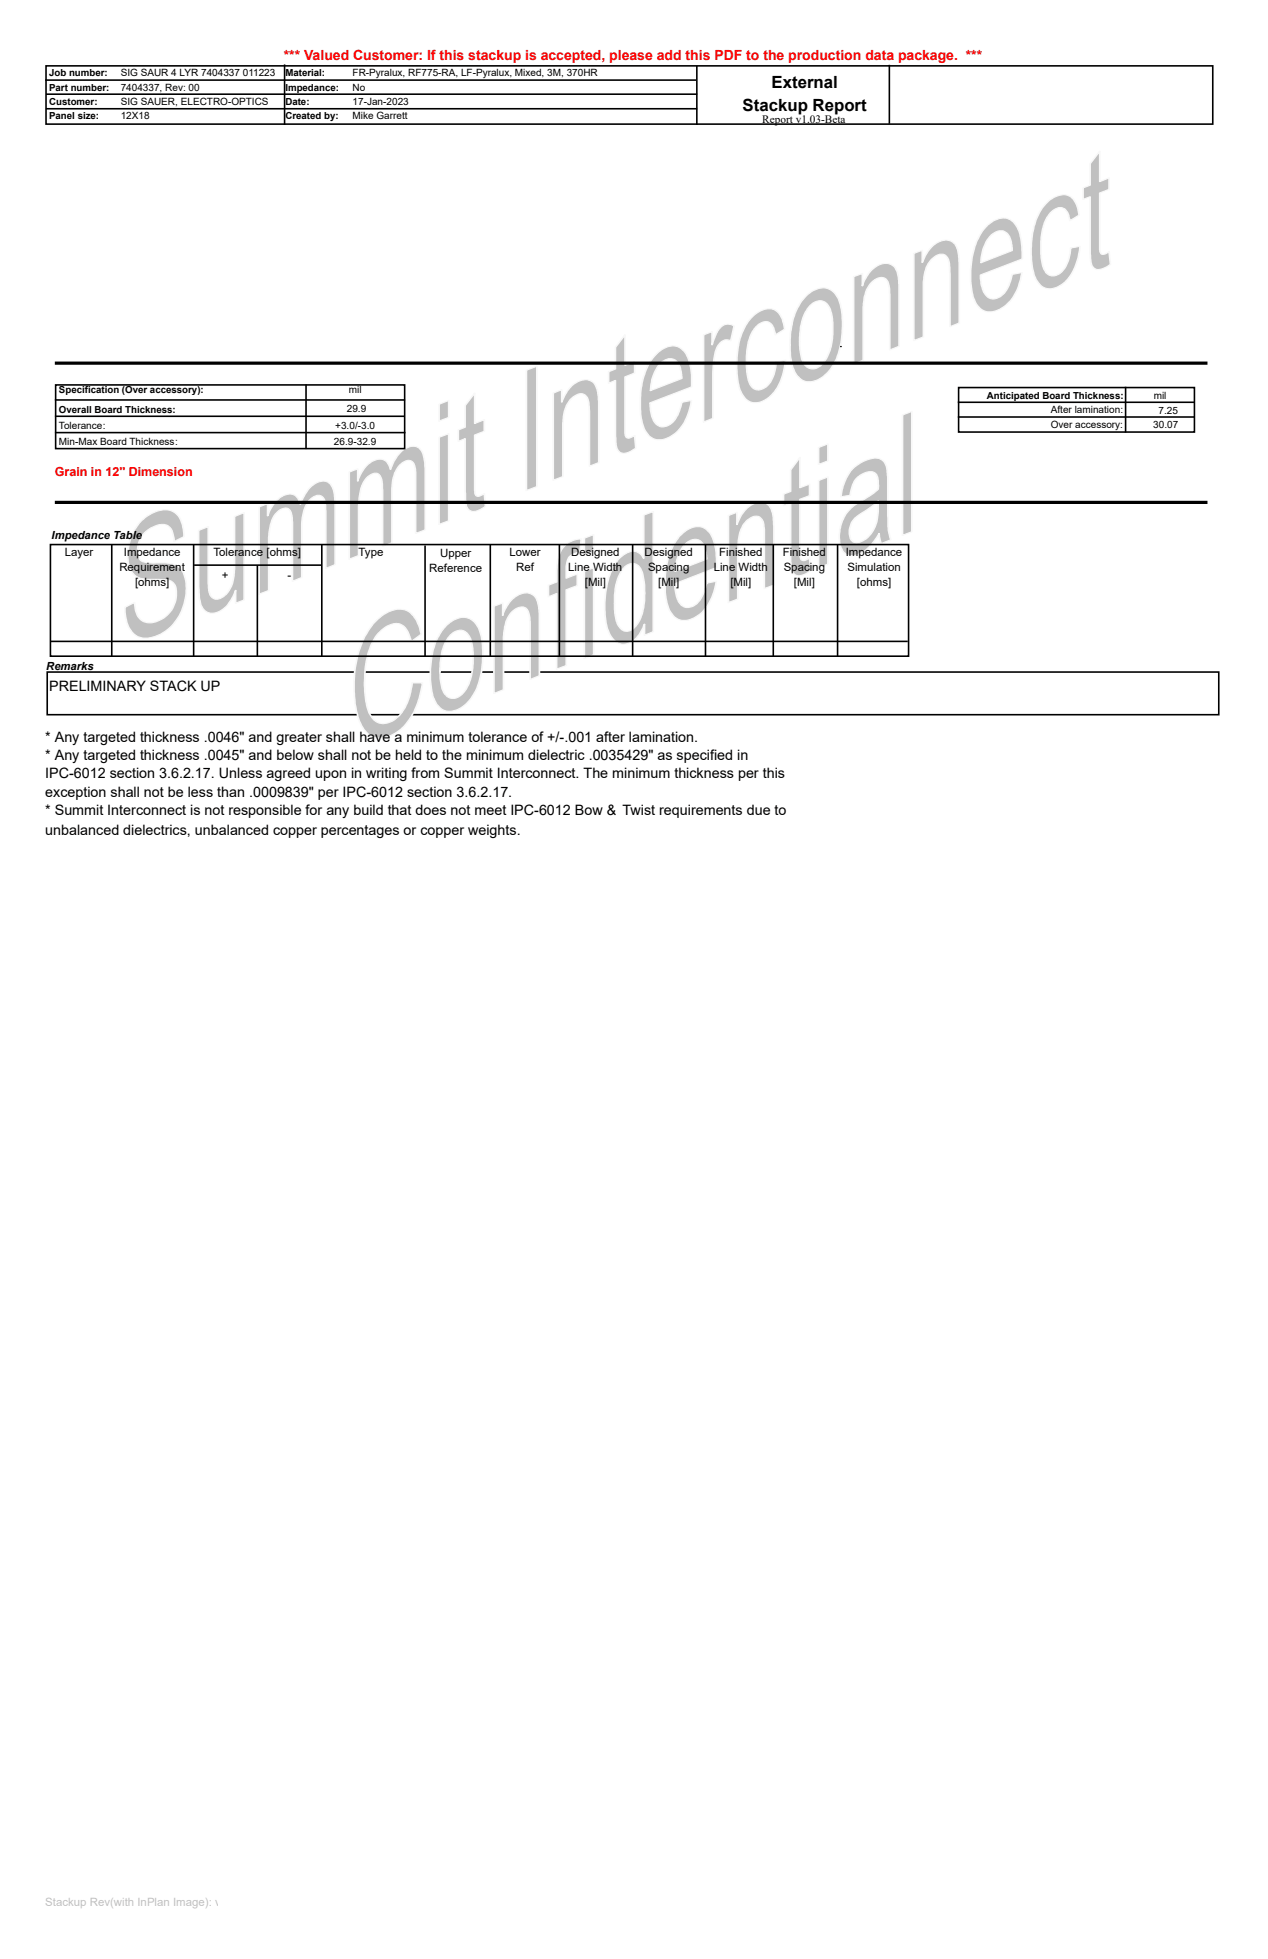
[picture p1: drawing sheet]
<svg xmlns="http://www.w3.org/2000/svg" width="279mm" height="432mm" viewBox="0 0 279 432" stroke-linecap="round" stroke-linejoin="round" font-family="sans-serif">
<path d="M10 17.7h143.4M10.1 14.5h257.1v12.9h-257.1zM62.7 14.2v13.4M153.5 14.6v13M196 14.3v13M10.1 24h143.5M10.1 20.8h143.5M10.4 148.1h258.2v9.4h-258.2z" fill="none" stroke="#000" stroke-width=".35"/>
<g fill="#c0c0c0">
<path d="M31.1 114.8a7.9 7.9 0 0 1 6-2.4 4.1 4.1 0 0 1 3.2 3.7l.2 2.2-2.1 1.1a3.9 3.9 0 0 0-1.7-3.6 5.5 5.5 0 0 0-6.3 4.7 2.84 2.84 0 0 0 1.1 3.3l2.2 .3h1.9a4.6 4.6 0 0 1 4.9 2.3 11.6 11.6 0 0 1-5 13.3 5.5 5.5 0 0 1-5.8 .2 7.2 7.2 0 0 1-2.2-6l2.1-1.1a4.9 4.9 0 0 0 1.7 4 4.3 4.3 0 0 0 4.8-.6 6.2 6.2 0 0 0 2.3-7.5l-.2-.2a2.96 2.96 0 0 0-2.7-.8h-1.1a7.9 7.9 0 0 1-4.6-.8 5.4 5.4 0 0 1-1.7-4.4 11 11 0 0 1 3-7.7z" fill-rule="evenodd"/>
<path d="M43.8 116.9l2.1-.8v11.4a7.9 7.9 0 0 0 .7 4 1.92 1.92 0 0 0 2.8-.2 6.8 6.8 0 0 0 2.2-5.5l.1-12 2.1-.8v19.2l-1.9 .8v-2.9a7.1 7.1 0 0 1-4.3 4.9 2.7 2.7 0 0 1-3.5-2.5l-.3-3z" fill-rule="evenodd"/>
<path d="M57.1 111.8l1.9-.8v2.7a6.9 6.9 0 0 1 4.3-4.7 2.36 2.36 0 0 1 2.9 2.2 7.4 7.4 0 0 1 3.8-4.9 2.38 2.38 0 0 1 3.5 1.9l.3 2.3v14l-2 .8v-12.6l-.1-1.6a1.63 1.63 0 0 0-.9-1.7 1.63 1.63 0 0 0-1.9 .2 6.5 6.5 0 0 0-2.3 5.2l-.1 12.5-2.1 .8v-12.5a4.8 4.8 0 0 0-.7-3.3 1.91 1.91 0 0 0-2.7 .7 9.6 9.6 0 0 0-1.8 6.7v10.5l-2.1 .8z" fill-rule="evenodd"/>
<path d="M77 104l1.8-.7v2.7a6.4 6.4 0 0 1 4.6-4.8 2.22 2.22 0 0 1 2.5 1.9l.1 .4a7 7 0 0 1 4.5-5.1 2.3 2.3 0 0 1 2.8 2.1l.4 2.7v13.6l-2.1 .8-.1-13.8a1.91 1.91 0 0 0-1.5-2.3 4.1 4.1 0 0 0-3.1 3.3l-.4 1-.1 2v11.8l-2.1 .8v-12.4a5.7 5.7 0 0 0-.7-3.4 1.74 1.74 0 0 0-2.5 .4 8.4 8.4 0 0 0-2 6.1l-.1 11.4-2 .7z" fill-rule="evenodd"/>
<path d="M96.8 89.1l2.1-.8v3.7l-2.1 .8zM96.8 96.4l2.1-.8v19.2l-2.1 .8z" fill-rule="evenodd"/>
<path d="M104.6 86.6v6.7l2.1-.8v2.6l-2.1 .8 .1 12.5a.85 .85 0 0 0 .4 1 .85 .85 0 0 0 1.1-.3l.5-.3 .3 2.8a3.7 3.7 0 0 1-3.3 1 2.59 2.59 0 0 1-1.2-2.5v-13.4l-1.5 .6v-2.5l1.5-.6v-4.8z" fill-rule="evenodd"/>
<path d="M116 81.6l2.3-.9v26.6l-2.3 .8z" fill-rule="evenodd"/>
<path d="M121.9 86.6l1.9-.7v2.7a6.8 6.8 0 0 1 4.6-4.8 2.65 2.65 0 0 1 3.3 2.5l.2 2v13.7l-2 .8v-12.2l-.1-1.3a2.11 2.11 0 0 0-1.9-2.5 5.3 5.3 0 0 0-3.7 4.7l-.2 1.8v11.7l-2.1 .8z" fill-rule="evenodd"/>
<path d="M137.7 73.8v6.7l2.1-.8v2.5l-2.1 .9v12.5a.89 .89 0 0 0 .5 .9 .89 .89 0 0 0 1.1-.2l.5-.3 .3 2.8a3.7 3.7 0 0 1-3.5 .9 3.6 3.6 0 0 1-.9-3.2l-.1-12.6-1.5 .6v-2.6l1.5-.5v-4.8z" fill-rule="evenodd"/>
<path d="M145.1 77.6a4.1 4.1 0 0 1 5.1-.7 6.9 6.9 0 0 1 2.1 4.7l.1 3.7-9.2 3.5a7.5 7.5 0 0 0 1.3 4.6 2.35 2.35 0 0 0 3.6-.2l.4-.4a10 10 0 0 0 1.7-4.1l2.2-.4a10.2 10.2 0 0 1-4.5 7.8 3.7 3.7 0 0 1-5.4-.7 11.8 11.8 0 0 1-1.4-7 15.5 15.5 0 0 1 3.2-10zM145.5 80.1a9.2 9.2 0 0 0-2.2 6l6.9-2.7a5.1 5.1 0 0 0-1.3-4 2.52 2.52 0 0 0-3.4 .7z" fill-rule="evenodd"/>
<path d="M155 73.8l1.9-.7v2.9l.2-.6a6.7 6.7 0 0 1 2.3-3.7 2.3 2.3 0 0 1 2.4 .2l-.8 3.2a2.05 2.05 0 0 0-2.7 1 12.5 12.5 0 0 0-1.2 6.1v10l-2.1 .8z" fill-rule="evenodd"/>
<path d="M166 69.6a4.4 4.4 0 0 1 4.8-1.2 5.4 5.4 0 0 1 2.1 4.2l-2.1 1.2a3.5 3.5 0 0 0-1.6-2.9 3.6 3.6 0 0 0-3.6 2.6 17.2 17.2 0 0 0-.3 11.3 2.03 2.03 0 0 0 3.2 .7 7.1 7.1 0 0 0 2.5-5.7l2.1-.4a12 12 0 0 1-3.1 7.7 4.3 4.3 0 0 1-5.1 1.3 6.2 6.2 0 0 1-2.4-5 18.5 18.5 0 0 1 2.2-12.4z" fill-rule="evenodd"/>
<path d="M177.8 65a4.3 4.3 0 0 1 5.7-.7 7 7 0 0 1 2 4.8 18.9 18.9 0 0 1-1.9 11.4 6.5 6.5 0 0 1-6 3.6 4.5 4.5 0 0 1-3.1-3.9 18.8 18.8 0 0 1 1.8-13.4zM178.6 67.3a10 10 0 0 0-2.3 6.6 10.9 10.9 0 0 0 1.1 6.6 2.41 2.41 0 0 0 3.7-.2 10.8 10.8 0 0 0 2.4-7.9 7.7 7.7 0 0 0-1.3-5.5 2.4 2.4 0 0 0-3.6 .4z" fill-rule="evenodd"/>
<path d="M188.1 61l1.9-.7v2.7a6.6 6.6 0 0 1 4.6-4.9 2.78 2.78 0 0 1 3.3 2.9l.2 1.7v13.6l-2 .8v-12.2l-.2-1.9a1.8 1.8 0 0 0-1.1-1.8 1.8 1.8 0 0 0-2 .5 7.8 7.8 0 0 0-2.6 6.4v11.3l-2.1 .8z" fill-rule="evenodd"/>
<path d="M201.4 55.9l1.8-.7v2.7a6.8 6.8 0 0 1 4.7-4.9 2.7 2.7 0 0 1 3.2 2.7l.3 2.2v13.3l-2.1 .8-.1-13.5a2.07 2.07 0 0 0-1.7-2.5 4.9 4.9 0 0 0-3.8 4.4l-.2 1.8v12.1l-2.1 .8z" fill-rule="evenodd"/>
<path d="M217.6 49.6a4.6 4.6 0 0 1 4.7-1.3 5.6 5.6 0 0 1 2.7 4.6l.3 4.2-9.3 3.5a6.4 6.4 0 0 0 1.6 4.8 2.35 2.35 0 0 0 3.2-.4 7.9 7.9 0 0 0 2.2-4.5l2.2-.4a11.4 11.4 0 0 1-3.5 7.2 4.8 4.8 0 0 1-4.8 1.2 5.3 5.3 0 0 1-2.8-4.5 18.5 18.5 0 0 1 2.5-13.3zM218.5 51.7a8.3 8.3 0 0 0-2.3 6.2l6.8-2.7a4.8 4.8 0 0 0-1.5-4l-.8-.3a2.89 2.89 0 0 0-2.2 .8z" fill-rule="evenodd"/>
<path d="M231.1 44.2a4 4 0 0 1 5-.7 6 6 0 0 1 1.7 3.9l-2.1 1.3a3.9 3.9 0 0 0-1.2-2.7 2.73 2.73 0 0 0-3.3 1.2 12.5 12.5 0 0 0-1.8 7.8 7.4 7.4 0 0 0 1.3 5.3 2.29 2.29 0 0 0 3.5-.6 8.3 8.3 0 0 0 1.7-5l2.1-.4a11.7 11.7 0 0 1-3.3 7.9 4.2 4.2 0 0 1-5.3 .8 8 8 0 0 1-2.1-5.8 18.6 18.6 0 0 1 2.3-11.3z" fill-rule="evenodd"/>
<path d="M242.3 33.3v6.7l2.1-.8v2.5l-2.1 .8v12.3a.98 .98 0 0 0 .8 1.3l1.3-.6 .3 2.8a4 4 0 0 1-3.3 1 2.8 2.8 0 0 1-1.1-2.8l-.1-13.1-1.6 .6v-2.6l1.6-.6v-4.7z" fill-rule="evenodd"/>
<path d="M83.2 136.5a6.4 6.4 0 0 1 6.5-1.9 7.2 7.2 0 0 1 3.1 5.2l-2.2 1.6a4.9 4.9 0 0 0-2.5-3.9 4.4 4.4 0 0 0-4.4 1.7 12 12 0 0 0-3.1 7.1 21.6 21.6 0 0 0 .9 11.1 3.4 3.4 0 0 0 5.2 1.4 10 10 0 0 0 3.9-7l.2-1.3h2.3a15.8 15.8 0 0 1-5 10.4 6.3 6.3 0 0 1-6 1.5 6.5 6.5 0 0 1-3.3-4.9 26.5 26.5 0 0 1 1.5-17.1l.5-.7a10.1 10.1 0 0 1 2.4-3.2z" fill-rule="evenodd"/>
<path d="M98.6 137.7a4.5 4.5 0 0 1 5.3-1.1 6.3 6.3 0 0 1 2.4 5.2 18.7 18.7 0 0 1-1.9 11.3 6.3 6.3 0 0 1-6.1 3.6 5 5 0 0 1-3.2-4.3 21.4 21.4 0 0 1 1.3-11.9l.9-1.4zM99.3 139.9a11.6 11.6 0 0 0-2.4 8 9 9 0 0 0 1.3 5.3 2.34 2.34 0 0 0 3.7-.3 10.8 10.8 0 0 0 2.3-7.9 7.7 7.7 0 0 0-1.3-5.4 2.4 2.4 0 0 0-3.6 .3z" fill-rule="evenodd"/>
<path d="M108.8 133.6l2-.7v2.8a6.6 6.6 0 0 1 4.6-5 2.78 2.78 0 0 1 3.3 2.9l.2 1.5v13.8l-2.1 .9v-12.7l-.2-1.5a1.8 1.8 0 0 0-1.1-1.7 1.8 1.8 0 0 0-2 .4 7.8 7.8 0 0 0-2.5 6.4v11.3l-2.2 .9z" fill-rule="evenodd"/>
<path d="M124.8 119.9l.2-.1a6.1 6.1 0 0 1 3.1-1l-.3 2.9a2.89 2.89 0 0 0-3 3.2v2.6l2.4-1v2.6l-2.4 .9v16.7l-2.1 .8v-16.7l-1.8 .7v-2.5l1.8-.7v-2.6a7.3 7.3 0 0 1 2.1-5.8z" fill-rule="evenodd"/>
<path d="M128.8 118.6l2-.8v3.8l-2 .8zM128.8 126l2-.9v19.2l-2 .9z" fill-rule="evenodd"/>
<path d="M141.8 113.5l2.1-.7v26.4l-1.9 .8v-2.4a6.9 6.9 0 0 1-3.4 4.1 3.3 3.3 0 0 1-4.3-2 18.5 18.5 0 0 1-.3-11.7 8.6 8.6 0 0 1 4.7-6.4 2.51 2.51 0 0 1 3.1 1.5zM137.8 124.8a9.7 9.7 0 0 0-2.4 6.8 11.7 11.7 0 0 0 1 6.5 2.08 2.08 0 0 0 3.6 0 10.6 10.6 0 0 0 2-6.9 10 10 0 0 0-1.3-6.5 2.13 2.13 0 0 0-2.9 .1z" fill-rule="evenodd"/>
<path d="M149.7 118.2a5 5 0 0 1 5.3-1.9l.3 .2a6.5 6.5 0 0 1 2.5 5l.1 3.6-9.2 3.6a6.2 6.2 0 0 0 1.7 4.9 2.71 2.71 0 0 0 3.6-1l1.2-2.1 .5-2 2.1-.4a10.3 10.3 0 0 1-4 7.5 4.2 4.2 0 0 1-5.2 .4 9.5 9.5 0 0 1-2-7.2 15.8 15.8 0 0 1 3.1-10.6zM151 119.9a9.2 9.2 0 0 0-2.2 6l6.9-2.7a4.8 4.8 0 0 0-1.8-4.2l-.5-.1a3.1 3.1 0 0 0-2.4 1z" fill-rule="evenodd"/>
<path d="M160.5 113.6l1.9-.7v2.7a6.8 6.8 0 0 1 4.6-4.8 2.7 2.7 0 0 1 3.3 2.7l.2 2.4v13.1l-2.1 .7v-13.4a2.15 2.15 0 0 0-1.8-2.5 5 5 0 0 0-3.8 4.7l-.2 2.6v10.9l-2.1 .8z" fill-rule="evenodd"/>
<path d="M176.3 100.8v6.7l2.1-.8v2.6l-2.1 .7v12.3a.93 .93 0 0 0 .4 1.2 .93 .93 0 0 0 1.2-.2l.5-.3 .3 2.7a3.7 3.7 0 0 1-3.5 1 3.9 3.9 0 0 1-1-3.2v-12.6l-1.5 .6v-2.6l1.5-.6v-4.7z" fill-rule="evenodd"/>
<path d="M180.4 98.6l2-.8v3.8l-2 .8zM180.4 105.9l2-.8v19.2l-2 .9z" fill-rule="evenodd"/>
<path d="M187.8 103.4a7.5 7.5 0 0 1 5.9-2.3 3.4 3.4 0 0 1 1.9 3.4v8.3a17.7 17.7 0 0 0 .7 6.2l-2.2 .8-.4-2.2a9.4 9.4 0 0 1-5.2 4.8 2.58 2.58 0 0 1-3.3-2.1 8.7 8.7 0 0 1 5.2-10.2l2.1-1.3 1-1 .1-.8a4.2 4.2 0 0 0-.7-2.7 2.75 2.75 0 0 0-3.3 .4 5.1 5.1 0 0 0-2.2 3.9l-.1 .6-2 .3 .1-.8a11.2 11.2 0 0 1 2.4-5.3zM188.4 114.2a4.2 4.2 0 0 0-.7 5 2.09 2.09 0 0 0 2.8-.2 7.6 7.6 0 0 0 3-6.8v-1.8l-1 .9z" fill-rule="evenodd"/>
<path d="M198.9 91.5l2-.8v26.5l-2 .8z" fill-rule="evenodd"/>
</g>
<g fill="none" stroke="#f8f8f8" stroke-width=".31">
<path d="M242.3 33.3v6.7l2.1-.8v2.5l-2.1 .8v12.3a.98 .98 0 0 0 .8 1.3l1.3-.6 .3 2.8a4 4 0 0 1-3.3 1 2.8 2.8 0 0 1-1.1-2.8l-.1-13.1-1.6 .6v-2.6l1.6-.6v-4.7zM201.4 55.9l1.8-.7v2.7a6.8 6.8 0 0 1 4.7-4.9 2.7 2.7 0 0 1 3.2 2.7l.3 2.2v13.3l-2.1 .8-.1-13.5a2.07 2.07 0 0 0-1.7-2.5 4.9 4.9 0 0 0-3.8 4.4l-.2 1.8v12.1l-2.1 .8zM217.6 49.6a4.6 4.6 0 0 1 4.7-1.3 5.6 5.6 0 0 1 2.7 4.6l.3 4.2-9.3 3.5a6.4 6.4 0 0 0 1.6 4.8 2.35 2.35 0 0 0 3.2-.4 7.9 7.9 0 0 0 2.2-4.5l2.2-.4a11.4 11.4 0 0 1-3.5 7.2 4.8 4.8 0 0 1-4.8 1.2 5.3 5.3 0 0 1-2.8-4.5 18.5 18.5 0 0 1 2.5-13.3zM218.5 51.7a2.35 2.35 0 0 1 3.6 0 6 6 0 0 1 .9 3.5l-6.8 2.7a8.5 8.5 0 0 1 2.3-6.2zM231.1 44.2a4 4 0 0 1 5-.7 6 6 0 0 1 1.7 3.9l-2.1 1.3a3.9 3.9 0 0 0-1.2-2.7 2.73 2.73 0 0 0-3.3 1.2 12.5 12.5 0 0 0-1.8 7.8 7.4 7.4 0 0 0 1.3 5.3 2.29 2.29 0 0 0 3.5-.6 8.3 8.3 0 0 0 1.7-5l2.1-.4a11.7 11.7 0 0 1-3.3 7.9 4.2 4.2 0 0 1-5.3 .8 8 8 0 0 1-2.1-5.8 18.6 18.6 0 0 1 2.3-11.3zM137.7 73.8v6.7l2.1-.8v2.5l-2.1 .9v12.5a.89 .89 0 0 0 .5 .9 .89 .89 0 0 0 1.1-.2l.5-.3 .3 2.8a3.7 3.7 0 0 1-3.5 .9 3.6 3.6 0 0 1-.9-3.2l-.1-12.6-1.5 .6v-2.6l1.5-.5v-4.8zM145.1 77.6a4.1 4.1 0 0 1 5.1-.7 6.9 6.9 0 0 1 2.1 4.7l.1 3.7-9.2 3.5a7.5 7.5 0 0 0 1.3 4.6 2.35 2.35 0 0 0 3.6-.2l.4-.4a10 10 0 0 0 1.7-4.1l2.2-.4a10.2 10.2 0 0 1-4.5 7.8 3.7 3.7 0 0 1-5.4-.7 11.8 11.8 0 0 1-1.4-7 15.5 15.5 0 0 1 3.2-10zM155 73.8l1.9-.7v2.9l.2-.6a6.7 6.7 0 0 1 2.3-3.7 2.3 2.3 0 0 1 2.4 .2l-.8 3.2a2.05 2.05 0 0 0-2.7 1 12.5 12.5 0 0 0-1.2 6.1v10l-2.1 .8zM166 69.6a4.4 4.4 0 0 1 4.8-1.2 5.4 5.4 0 0 1 2.1 4.2l-2.1 1.2a3.5 3.5 0 0 0-1.6-2.9 3.6 3.6 0 0 0-3.6 2.6 17.2 17.2 0 0 0-.3 11.3 2.03 2.03 0 0 0 3.2 .7 7.1 7.1 0 0 0 2.5-5.7l2.1-.4a12 12 0 0 1-3.1 7.7 4.3 4.3 0 0 1-5.1 1.3 6.2 6.2 0 0 1-2.4-5 18.5 18.5 0 0 1 2.2-12.4zM177.8 65a4.3 4.3 0 0 1 5.7-.7 7 7 0 0 1 2 4.8 18.9 18.9 0 0 1-1.9 11.4 6.5 6.5 0 0 1-6 3.6 4.5 4.5 0 0 1-3.1-3.9 18.8 18.8 0 0 1 1.8-13.4zM178.6 67.3a2.48 2.48 0 0 1 3.6-.4 7.7 7.7 0 0 1 1.3 5.5 10.6 10.6 0 0 1-2.7 8.2 2.38 2.38 0 0 1-4-1.1 16.3 16.3 0 0 1 .7-10.8zM188.1 61l1.9-.7v2.7a6.6 6.6 0 0 1 4.6-4.9 2.78 2.78 0 0 1 3.3 2.9l.2 1.7v13.6l-2 .8v-12.2l-.2-1.9a1.8 1.8 0 0 0-1.1-1.8 1.8 1.8 0 0 0-2 .5 7.8 7.8 0 0 0-2.6 6.4v11.3l-2.1 .8z"/>
<path d="M96.8 89.1l2.1-.8v3.7l-2.1 .8zM96.8 96.4l2.1-.8v19.2l-2.1 .8zM104.6 86.6v6.7l2.1-.8v2.6l-2.1 .8 .1 12.5a.85 .85 0 0 0 .4 1 .85 .85 0 0 0 1.1-.3l.5-.3 .3 2.8a3.7 3.7 0 0 1-3.3 1 2.59 2.59 0 0 1-1.2-2.5v-13.4l-1.5 .6v-2.5l1.5-.6v-4.8zM116 81.6l2.3-.9v26.6l-2.3 .8zM121.9 86.6l1.9-.7v2.7a6.8 6.8 0 0 1 4.6-4.8 2.65 2.65 0 0 1 3.3 2.5l.2 2v13.7l-2 .8v-12.2l-.1-1.3a2.11 2.11 0 0 0-1.9-2.5 5.3 5.3 0 0 0-3.7 4.7l-.2 1.8v11.7l-2.1 .8zM145.5 80.1a2.45 2.45 0 0 1 3.5-.5 5.2 5.2 0 0 1 1.2 3.8l-6.9 2.7a9.2 9.2 0 0 1 2.2-6zM180.4 98.6l2-.8v3.8l-2 .8zM198.9 91.5l2-.8v26.5l-2 .8zM31.1 114.8a7.9 7.9 0 0 1 6-2.4 4.1 4.1 0 0 1 3.2 3.7l.2 2.2-2.1 1.1a3.9 3.9 0 0 0-1.7-3.6 5.5 5.5 0 0 0-6.3 4.7 2.84 2.84 0 0 0 1.1 3.3l2.2 .3h1.9a4.6 4.6 0 0 1 4.9 2.3 11.6 11.6 0 0 1-5 13.3 5.5 5.5 0 0 1-5.8 .2 7.2 7.2 0 0 1-2.2-6l2.1-1.1a4.9 4.9 0 0 0 1.7 4 4.3 4.3 0 0 0 4.8-.6 6.2 6.2 0 0 0 2.3-7.5l-.2-.2a2.96 2.96 0 0 0-2.7-.8h-1.1a7.9 7.9 0 0 1-4.6-.8 5.4 5.4 0 0 1-1.7-4.4 11 11 0 0 1 3-7.7zM43.8 116.9l2.1-.8v11.4a7.9 7.9 0 0 0 .7 4 1.92 1.92 0 0 0 2.8-.2 6.8 6.8 0 0 0 2.2-5.5l.1-12 2.1-.8v19.2l-1.9 .8v-2.9a7.1 7.1 0 0 1-4.3 4.9 2.7 2.7 0 0 1-3.5-2.5l-.3-3zM57.1 111.8l1.9-.8v2.7a6.9 6.9 0 0 1 4.3-4.7 2.36 2.36 0 0 1 2.9 2.2 7.4 7.4 0 0 1 3.8-4.9 2.38 2.38 0 0 1 3.5 1.9l.3 2.3v14l-2 .8v-12.6l-.1-1.6a1.63 1.63 0 0 0-.9-1.7 1.63 1.63 0 0 0-1.9 .2 6.5 6.5 0 0 0-2.3 5.2l-.1 12.5-2.1 .8v-12.5a4.8 4.8 0 0 0-.7-3.3 1.91 1.91 0 0 0-2.7 .7 9.6 9.6 0 0 0-1.8 6.7v10.5l-2.1 .8zM77 104l1.8-.7v2.7a6.4 6.4 0 0 1 4.6-4.8 2.22 2.22 0 0 1 2.5 1.9l.1 .4a7 7 0 0 1 4.5-5.1 2.3 2.3 0 0 1 2.8 2.1l.4 2.7v13.6l-2.1 .8-.1-13.8a1.91 1.91 0 0 0-1.5-2.3 4.1 4.1 0 0 0-3.1 3.3l-.4 1-.1 2v11.8l-2.1 .8v-12.4a5.7 5.7 0 0 0-.7-3.4 1.74 1.74 0 0 0-2.5 .4 8.4 8.4 0 0 0-2 6.1l-.1 11.4-2 .7z"/>
<path d="M124.8 119.9l.2-.1a6.1 6.1 0 0 1 3.1-1l-.3 2.9a2.89 2.89 0 0 0-3 3.2v2.6l2.4-1v2.6l-2.4 .9v16.7l-2.1 .8v-16.7l-1.8 .7v-2.5l1.8-.7v-2.6a7.3 7.3 0 0 1 2.1-5.8zM128.8 118.6l2-.8v3.8l-2 .8zM141.8 113.5l2.1-.7v26.4l-1.9 .8v-2.4a6.9 6.9 0 0 1-3.4 4.1 3.3 3.3 0 0 1-4.3-2 18.5 18.5 0 0 1-.3-11.7 8.6 8.6 0 0 1 4.7-6.4 2.51 2.51 0 0 1 3.1 1.5zM149.7 118.2a5 5 0 0 1 5.3-1.9l.3 .2a6.5 6.5 0 0 1 2.5 5l.1 3.6-9.2 3.6a6.2 6.2 0 0 0 1.7 4.9 2.71 2.71 0 0 0 3.6-1l1.2-2.1 .5-2 2.1-.4a10.3 10.3 0 0 1-4 7.5 4.2 4.2 0 0 1-5.2 .4 9.5 9.5 0 0 1-2-7.2 15.8 15.8 0 0 1 3.1-10.6zM151 119.9a2.54 2.54 0 0 1 3.5-.5 6 6 0 0 1 1.2 3.8l-6.9 2.7a9.2 9.2 0 0 1 2.2-6zM160.5 113.6l1.9-.7v2.7a6.8 6.8 0 0 1 4.6-4.8 2.7 2.7 0 0 1 3.3 2.7l.2 2.4v13.1l-2.1 .7v-13.4a2.15 2.15 0 0 0-1.8-2.5 5 5 0 0 0-3.8 4.7l-.2 2.6v10.9l-2.1 .8zM176.3 100.8v6.7l2.1-.8v2.6l-2.1 .7v12.3a.93 .93 0 0 0 .4 1.2 .93 .93 0 0 0 1.2-.2l.5-.3 .3 2.7a3.7 3.7 0 0 1-3.5 1 3.9 3.9 0 0 1-1-3.2v-12.6l-1.5 .6v-2.6l1.5-.6v-4.7zM180.4 105.9l2-.8v19.2l-2 .9zM187.8 103.4a7.5 7.5 0 0 1 5.9-2.3 3.4 3.4 0 0 1 1.9 3.4v8.3a17.7 17.7 0 0 0 .7 6.2l-2.2 .8-.4-2.2a9.4 9.4 0 0 1-5.2 4.8 2.58 2.58 0 0 1-3.3-2.1 8.7 8.7 0 0 1 5.2-10.2l2.1-1.3 1-1 .1-.8a4.2 4.2 0 0 0-.7-2.7 2.75 2.75 0 0 0-3.3 .4 5.1 5.1 0 0 0-2.2 3.9l-.1 .6-2 .3 .1-.8a11.2 11.2 0 0 1 2.4-5.3zM188.4 114.2l4.1-2.9 1-.9v1.2a8.5 8.5 0 0 1-2.7 7.2 2.42 2.42 0 0 1-3.1 .4 4.2 4.2 0 0 1 .7-5zM83.2 136.5a6.4 6.4 0 0 1 6.5-1.9 7.2 7.2 0 0 1 3.1 5.2l-2.2 1.6a4.9 4.9 0 0 0-2.5-3.9 4.4 4.4 0 0 0-4.4 1.7 12 12 0 0 0-3.1 7.1 21.6 21.6 0 0 0 .9 11.1 3.4 3.4 0 0 0 5.2 1.4 10 10 0 0 0 3.9-7l.2-1.3h2.3a15.8 15.8 0 0 1-5 10.4 6.3 6.3 0 0 1-6 1.5 6.5 6.5 0 0 1-3.3-4.9 26.5 26.5 0 0 1 1.5-17.1l.5-.7a10.1 10.1 0 0 1 2.4-3.2zM98.6 137.7a4.5 4.5 0 0 1 5.3-1.1 6.3 6.3 0 0 1 2.4 5.2 18.7 18.7 0 0 1-1.9 11.3 6.3 6.3 0 0 1-6.1 3.6 5 5 0 0 1-3.2-4.3 21.4 21.4 0 0 1 1.3-11.9l.9-1.4z"/>
<path d="M99.3 139.9a2.48 2.48 0 0 1 3.6-.3 7.7 7.7 0 0 1 1.3 5.4 10.8 10.8 0 0 1-2.5 8.1 2.47 2.47 0 0 1-2.5 .8 2.47 2.47 0 0 1-1.8-2 15.5 15.5 0 0 1 1-10.8zM108.8 133.6l2-.7v2.8a6.6 6.6 0 0 1 4.6-5 2.78 2.78 0 0 1 3.3 2.9l.2 1.5v13.8l-2.1 .9v-12.7l-.2-1.5a1.8 1.8 0 0 0-1.1-1.7 1.8 1.8 0 0 0-2 .4 7.8 7.8 0 0 0-2.5 6.4v11.3l-2.2 .9zM128.8 126l2-.9v19.2l-2 .9zM137.8 124.8a2.13 2.13 0 0 1 3.6 1.1 17.4 17.4 0 0 1-.4 10.8 3.6 3.6 0 0 1-3 2.5 2.95 2.95 0 0 1-2.3-2.7 16.6 16.6 0 0 1 1-10.3z"/>
</g>
<g fill="none" stroke="#000" stroke-width=".35">
<path d="M185.3 76.3v.2M12.1 88.2h77.2M12.1 95.4h77.2M12.1 91.8h77M12.3 84.8h76.9v14.1h-76.9zM67.4 84.7v14.3M211 91.9h52.2M211 88.7h52.2M211.2 85.4h52v9.8h-52zM248 85.2v10.1M70.9 120v24.8M108 120v24.8"/>
<path d="M123.3 120v24.8M139.4 120v24.8M155.5 120v24.8M170.4 120v24.8M184.6 120v24.8M11.1 120h189.1v24.6h-189.1zM24.6 120v24.8M42.7 120.1v24.7M42.8 124.6h28M56.7 124.6v20.2M93.7 120.2v24.6M11.2 141.4h188.8"/>
</g>
<path d="M12.1 80h254M12.1 110.7h254" fill="none" stroke="#000" stroke-width=".71" stroke-linecap="butt"/>
<g font-size="3.7">
<text x="170" y="19.5">External</text>
<text x="163.6" y="24.4">Stackup Report</text>
</g>
<g font-size="3.2">
<text x="10.8" y="152.2">PRELIMINARY STACK UP</text>
<text x="10" y="163.5">* Any targeted thickness .0046&quot; and greater shall have a minimum tolerance of +/-.001 after lamination.</text>
<text x="10" y="167.6">* Any targeted thickness .0045&quot; and below shall not be held to the minimum dielectric .0035429&quot; as specified in</text>
<text x="10" y="171.6">IPC-6012 section 3.6.2.17. Unless agreed upon in writing from Summit Interconnect. The minimum thickness per this</text>
<text x="10" y="175.6">exception shall not be less than .0009839&quot; per IPC-6012 section 3.6.2.17.</text>
<text x="10" y="179.6">* Summit Interconnect is not responsible for any build that does not meet IPC-6012 Bow &amp; Twist requirements due to</text>
<text x="10" y="184">unbalanced dielectrics, unbalanced copper percentages or copper weights.</text>
</g>
<text font-size="3.1" fill="#f00" x="62.5" y="13.2">*** Valued Customer: If this stackup is accepted, please add this PDF to the production data package. ***</text>
<text font-size="2.8" fill="#f00" x="12.1" y="105">Grain in 12'' Dimension</text>
<g font-size="2.5">
<text x="168" y="27.1">Report v1.03-Beta</text>
<text x="11.4" y="118.9">Impedance Table</text>
<text x="14.3" y="122.6">Layer</text>
<text x="26.3" y="125.8">Requirement</text>
<text x="27.3" y="122.6">Impedance</text>
<text x="47" y="122.6">Tolerance [ohms]</text>
<text x="79" y="122.6">Type</text>
<text x="97" y="122.8">Upper</text>
<text x="112.3" y="122.6">Lower</text>
<text x="113.7" y="125.8">Ref</text>
<text x="125.2" y="125.8">Line Width</text>
<text x="125.9" y="122.6">Designed</text>
<text x="142" y="122.6">Designed</text>
<text x="142.8" y="125.8">Spacing</text>
<text x="157.3" y="125.8">Line Width</text>
<text x="158.5" y="122.6">Finished</text>
<text x="172.5" y="122.6">Finished</text>
<text x="172.7" y="125.8">Spacing</text>
<text x="186.4" y="122.6">Impedance</text>
<text x="186.7" y="125.8">Simulation</text>
<text x="29.8" y="129.1">[ohms]</text>
<text x="48.9" y="127.6">+</text>
<text x="63.3" y="127.6">-</text>
<text x="94.6" y="126">Reference</text>
<text x="128.9" y="129.1">[Mil]</text>
<text x="145" y="129.1">[Mil]</text>
<text x="160.9" y="129.1">[Mil]</text>
<text x="174.9" y="129.1">[Mil]</text>
<text x="188.8" y="129.1">[ohms]</text>
<text x="10.2" y="147.7">Remarks</text>
</g>
<text font-size="2.5" fill="#c0c0c0" x="10" y="420.2">Stackup Rev(with InPlan Image): v1.04-Beta</text>
<g font-size="2.2">
<text x="26.6" y="16.8">SIG SAUR 4 LYR 7404337 011223</text>
<text x="77.7" y="16.8">FR-Pyralux, RF775-RA, LF-Pyralux, Mixed, 3M, 370HR</text>
<text x="26.6" y="23.1">SIG SAUER, ELECTRO-OPTICS</text>
<text x="26.6" y="20">7404337, Rev: 00</text>
<text x="77.7" y="20">No</text>
<text x="77.7" y="23.1">17-Jan-2023</text>
<text x="26.6" y="26.2">12X18</text>
<text x="77.7" y="26.2">Mike Garrett</text>
<text x="76.9" y="86.7">mil</text>
<text x="254.2" y="87.8">mil</text>
<text x="13" y="94.5">Tolerance:</text>
<text x="73.9" y="94.5">+3.0/-3.0</text>
<text x="76.4" y="90.9">29.9</text>
<text x="231.5" y="94.3">Over accessory:</text>
<text x="231.5" y="91.1">After lamination:</text>
<text x="254.1" y="94.4">30.07</text>
<text x="255.3" y="91.3">7.25</text>
<text x="13" y="98.1">Min-Max Board Thickness:</text>
<text x="73.6" y="98.1">26.9-32.9</text>
</g>
<g font-size="2.1">
<text x="10.8" y="16.8">Job number:</text>
<text x="62.9" y="16.8">Material:</text>
<text x="10.8" y="20">Part number:</text>
<text x="10.8" y="23.1">Customer:</text>
<text x="62.9" y="20">Impedance:</text>
<text x="62.9" y="23.1">Date:</text>
<text x="10.8" y="26.2">Panel size:</text>
<text x="62.9" y="26.2">Created by:</text>
<text x="13" y="86.7">Specification (Over accessory):</text>
<text x="217.5" y="87.8">Anticipated Board Thickness:</text>
<text x="13" y="90.9">Overall Board Thickness:</text>
</g>
</svg>
